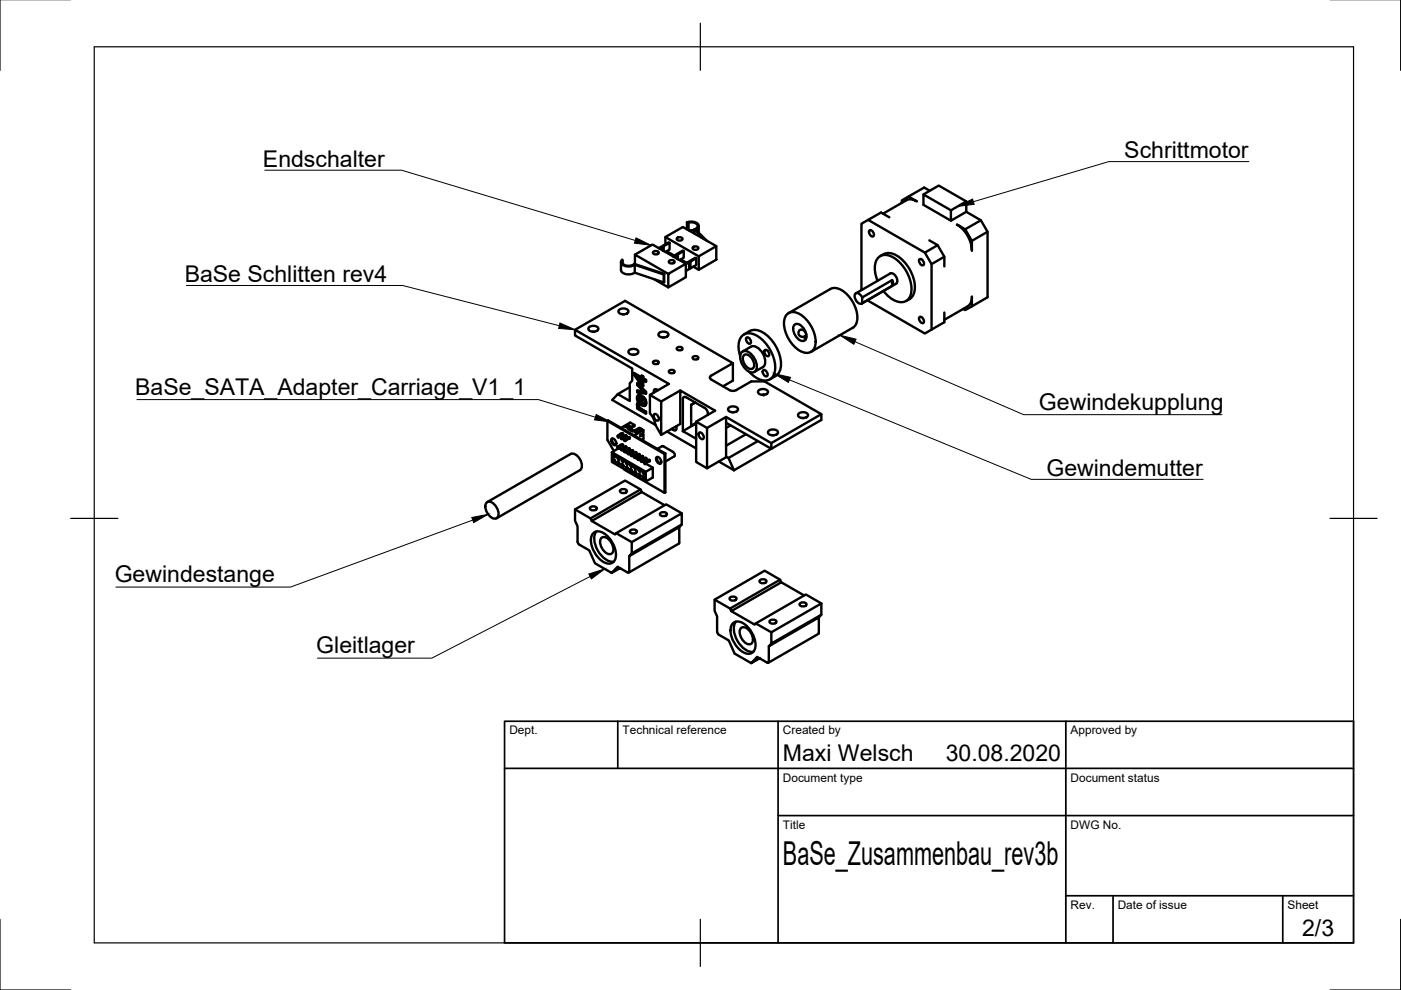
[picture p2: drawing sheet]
<svg xmlns="http://www.w3.org/2000/svg" width="297mm" height="210mm" viewBox="0 0 297 210" stroke-linecap="round" stroke-linejoin="round" font-family="sans-serif">
<!-- layer: Sichtbar -->
<g fill="none" stroke="#000" stroke-width=".51">
<path d="M131.7 55.6v1.6a1.94 1.94 0 0 0 2.6 .8l.3-.2M132 55.9l-.1-.8a.65 .65 0 0 0 .1 1 2.42 2.42 0 0 0 2.6 0M132 55.3l-.1 .3a1.72 1.72 0 0 0 2.6 .3M134.5 56l6.3 2.2M134.6 56.1v1.7l6.1 2.1 .1-1.7M134.6 56.1l6.2 2.1M134.6 56v-2l7.1 4.1M134.6 54l3.7-2.1 7.1 4M138.6 53.3a.68 .68 0 0 1 1.1 .4 .68 .68 0 0 1-.7 .3 .68 .68 0 0 1-.5-.5zM138.7 59.2l3 1.7M139.8 52.7l.7-.3v.7M140.5 52.4l-.2-.1-.6 .3"/>
<path d="M140.5 52.1l.2 .1M140.7 53.2v-1l1.3-.7v1.4l-.9 .5M140.7 58.2v1.7M141.1 51.8v-1.5l3.7-2.2 7.1 4.1M141.1 50.3l7 4M141.4 53.3l1.5 .9M141.7 58.1l3.7-2.2v2.9l-3.7 2.1zM142 51.5l-.2-.1-1.3 .7v1M142 55.2a.68 .68 0 0 1 1 .4 .68 .68 0 0 1-.6 .3 .68 .68 0 0 1-.6-.5zM142.9 54.5l.6-.4v.7M143.5 54.1l-.2-.1-.6 .3M143.5 54.5h.1"/>
<path d="M143.6 53.8l.1 .1M143.7 50.4a.68 .68 0 0 1 1 .3 .68 .68 0 0 1-.7 .3 .68 .68 0 0 1-.5-.4zM143.7 55v-1.1l1.3-.7v1.4l-.9 .6M144.4 55l1.2 .7M145 53.2l-.2-.1-1.2 .7v1.1M145.4 56l.7-.4v1.5l-.7 .4M145.6 47.1l.4 .1M145.6 47.1v1.5M145.7 47.1a2.14 2.14 0 0 1 2.4 .6 .78 .78 0 0 1-.6 1M146 47.2v1.6M146 47.2l.8-.1a.93 .93 0 0 1 1.1 1.1l-.7 .4M146.1 48.8l1.1 .1"/>
<path d="M146.1 55.6l-.2-.1-.6 .4M146.1 56l.1 .1M146.2 55.4l.2 .1M147 56.5l1.1 .7M147 52.3a.68 .68 0 0 1 1.1 .4 .68 .68 0 0 1-.7 .3 .68 .68 0 0 1-.5-.5zM147.2 49.5v-.9l2 2.1M147.5 48.7l2.4 2.4M147.6 54.8l-.2-.2-1.2 .8v1.4l.2 .1 1.2-.7v-1.4l-1.2 .7v1.4M148.1 54.3l3.8-2.1v2.8l-3.8 2.2zM148.1 47.9v1.5M184.1 46.6l-1.5 .8 .1 14.1M184.3 48.9a.76 .76 0 0 1 .9 .4 .76 .76 0 0 1-.2 .9l-.6-.5z"/>
<path d="M186.1 59.5a5.1 5.1 0 0 1-.1-4.6 2.51 2.51 0 0 1 3.6-.2 8 8 0 0 1 3.5 7.8 2.13 2.13 0 0 1-3.1 1.4 6.5 6.5 0 0 1-2.7-2.2M186.6 54.3a2.94 2.94 0 0 1 3.8 .1 8.1 8.1 0 0 1 3.5 7.6l-.6 1.1-.5 .3M188.6 46.1l-1.8-1-2.7 1.5 12 7M189.2 59.4a1.13 1.13 0 0 1 0 1.2M191.2 43v-.5l1.4-.8 1.8 1-1.1-.4h-.8l-5.3 3M194.9 55a.76 .76 0 0 1 .9 .4 .76 .76 0 0 1-.2 .9l-.6-.5zM195.8 41.2l3.2-1.9 5.9 3.4M197 51l1.8 1 1.4 2.4v2.1M197.1 40.4l-1.2-.6-3.3 1.9M198.8 52l-2.7 1.6 1.4 2.4M200.2 54.4l-2.7 1.6v13.9M201.6 44.6l3.3-1.9v2.2l-3.3 1.9z"/>
<path d="M201.6 44.6l-5.8-3.4v2.2l5.8 3.4M202.9 47.6l1.7 1 1.5 2.5v2l-.3-1.7-.8-1.6-.8-1.1zM204.6 48.6l3.4-1.9 1.4 2.4-3.3 2M204.9 44.9l3.1 1.8M209.4 49.1v13.9l-3.3 2M121.9 69.9l10.6-6.1 22.9 13.2v3.7l-2.1 1.2M124.8 69.5a1.32 1.32 0 0 1 2.1 .2 1.23 1.23 0 0 1-2.2 0zM125.6 70.3h.4M131.2 65.8a1.32 1.32 0 0 1 2 .2 1.23 1.23 0 0 1-2.1 0zM132 66.6h.3M133.3 74.4a1.32 1.32 0 0 1 2.1 .2 1.23 1.23 0 0 1-2.2 0zM134.1 75.2h.4"/>
<path d="M134.4 79.1l1.6 1 .1-.5 .3 .2v.4l.6 .4-.1 .4-.6-.4v1.3l.1-1.2M134.9 79.8l1.1 .6v1zM135 79.9l1 1.3M136 79.7l.4 .1M136.3 79.9l.1 .3M138.6 76.6a.68 .68 0 0 1 1.1 .3 .68 .68 0 0 1-.7 .3 .68 .68 0 0 1-.5-.5zM139.7 70.7a1.32 1.32 0 0 1 2 .2 1.23 1.23 0 0 1-2.1 0zM140.5 71.5h.3M142 78.5a.68 .68 0 0 1 1 .4 .68 .68 0 0 1-.6 .3 .68 .68 0 0 1-.6-.5zM143.7 73.7a.68 .68 0 0 1 1 .3 .68 .68 0 0 1-.7 .3 .68 .68 0 0 1-.5-.5zM147 75.6a.68 .68 0 0 1 1.1 .4 .68 .68 0 0 1-.7 .2 .68 .68 0 0 1-.5-.4zM150.8 79.6l-.3 .4 .3 .5 3.9 2.2a1.52 1.52 0 0 0 1.4 0l3.2-1.8h2.8l12 6.9v1.2l-18.5 10.7"/>
<path d="M155.4 77l-4.6 2.6M156.9 75.5a4.4 4.4 0 0 1 .4-4.2 2.66 2.66 0 0 1 3.5 .1 8.1 8.1 0 0 1 3.4 7.6 2.2 2.2 0 0 1-3.4 1.4l-1.3-.9-.7-.7M157.2 74.8a1.26 1.26 0 0 1 2 .2 3.3 3.3 0 0 1 1 3.6 1.26 1.26 0 0 1-2-.2 3.3 3.3 0 0 1-1-3.6zM157.4 74.5l1.8-1a2.21 2.21 0 0 1 2.5 1.4 2.21 2.21 0 0 1 0 2.9l-1.8 1.1M157.7 70.9a3.4 3.4 0 0 1 5 .3 8.1 8.1 0 0 1 2.8 7.1l-.6 1-.5 .4M157.7 75.3a1.47 1.47 0 0 1 2 1.1 1.3 1.3 0 0 1-.3 1.8 2.11 2.11 0 0 1-1.7-2.9zM158.2 71.6a.76 .76 0 0 1 .9 .4 .76 .76 0 0 1-.1 .9l-.7-.5zM161.8 78.5a.76 .76 0 0 1 .8 .4 .76 .76 0 0 1-.1 .9l-.6-.5zM162.1 74.3a.76 .76 0 0 1 .8 .3 .76 .76 0 0 1-.1 .9l-.6-.4zM164.4 79.7l-1.2 .7M166.8 66.7a2.42 2.42 0 0 1 3.4 .3 7.2 7.2 0 0 1 2.7 6.2 1.96 1.96 0 0 1-1.3 1.6 1.96 1.96 0 0 1-2-.4 7.2 7.2 0 0 1-3.3-6.6zM167.2 66.4l8.8-5.1a3.2 3.2 0 0 1 3.7 1.2 6.4 6.4 0 0 1 1.8 6.1l-.7 .9-8.9 5.1"/>
<path d="M168.4 68.9a1.63 1.63 0 0 1 2.2 1 1.63 1.63 0 0 1-.2 2.4 2.49 2.49 0 0 1-2-3.4zM169.5 70.1l.5-.2 .5 .2 .4 .7-.1 .4-.7 .2-.6-.2-.2-.5zM171 71.4l-.4 .3 .2 .3M182.8 63.1l6.3-3.7v1.2l-6.3 3.7zM182.8 63.1l-.2-.4a.75 .75 0 0 0-.6-.6 .75 .75 0 0 0-.8 .4 1.65 1.65 0 0 0 1.4 1.9l.2-.1M184 63.6l12.1 7.1 4.1-2.4v-2M190 60.1l-7.3 4.3M190 60.1a1.45 1.45 0 0 0-1.3-2.1l-7.2 4.2M192.8 63.4l-.7 .4M194.9 67.3a.76 .76 0 0 1 .9 .3 .76 .76 0 0 1-.2 .9l-.6-.4zM204.2 65.5l.4 .3 1.5-.8v-2.1l-.3 1.2-.5 .7-5.1 3M121 96.2a2.04 2.04 0 0 1 2.2 1.8 1.42 1.42 0 0 1-.2 1.7l-17.7 10.2"/>
<path d="M121 96.3l-17.7 10.2M128.8 89.3l.1-.2 12.2 7.1M129.7 93a.92 .92 0 0 1 .8 1.4 .92 .92 0 0 1-.8-1.4zM129.7 95.9v2.1l7.2 4.1M129.8 93a1.02 1.02 0 0 0 .8 1.3M130 97.5l.3 .1v.3M130 96.4h.1M130.1 96.4l.2 .1v.4l-.3-.2zM130.1 97.4l.2 .2v.3l-.3-.2zM130.1 96.4l.2 .1v.4M130.2 95.6l-1.4-2.3v-4l12.1 7M131 96.9l.2 .2v.3l-.2-.2z"/>
<path d="M131 98l.2 .1v.3l-.2-.1zM131 96.9l.2 .2v.3M131 98l.2 .1v.3M131 92.4l.1 .1M131 92.4v.2M131 94.8v.2M131 92.6h.1M131 94.8l.1 .1M131 94.9h.1M131 95h.1M131.1 92.5l-.1 .1 .1 .1M131.1 94.9h-.1l.1 .2"/>
<path d="M131.1 95.1l-1.4 .8 7.2 4.1M131.2 95l.5 .3M131.6 91.9l.2 .1M131.6 94.3l.1 .1M131.7 90.7l1.9-1.1 .9 .5-1.4 .8 1.1 .6 1.3-.8 .4 .2M131.7 92.8v.2M131.7 95.3v.1M131.7 95.4l.1 .1M131.8 91.9l.2 .1M131.8 94.3l.2 .1M131.8 97.4v.1M131.9 97.4l.2 .2v.3l-.3-.2z"/>
<path d="M131.9 98.5l.2 .1v.3l-.3-.1zM131.9 97.4l.2 .2v.3M131.9 98.5l.2 .1v.3M131.9 94.2l.2 .1v.2M131.9 91.9l.2 .1v.2M131.9 94.2l-.9 .6M132 91.9h-.4l-.6 .5M132 95.4l.4 .3M132.1 94.3l-.4 .1-.6 .5M132.1 92l-1 .5M132.1 92.2l-1 .5v-.2M132.1 94.5l-.4 .1-.6 .5v-.2"/>
<path d="M132.4 99.5l8.5 5 .2-.1v-8.2l-.2 .1v8.2M132.4 95.6v.2M132.4 93.2v.2M132.4 93.2l.2 .1M132.4 95.8l.2 .1M132.5 90.4l.7-.3 .3 .2-.6 .3zM132.6 93.3l-.2 .1 .2 .1M132.6 94.7h.2v.3M132.6 92.3l.2 .1v.2M132.7 92.3l-1 .5 .2 .1-.2 .1 .2 .1M132.7 94.6l-1 .6 .1 .1 1-.6M132.7 95.8l.4 .3"/>
<path d="M132.7 98l.3 .1v.3M132.7 99l.3 .2v.3M132.8 98l.2 .1v.3l-.2-.1zM132.8 99l.2 .2v.3l-.2-.2zM132.8 92.4l-.9 .5v.2l.9-.5M132.8 94.9l-1 .6-.1-.3M133 92.7l.2 .2M133.1 96.2l.2 .1M133.2 90.1l.1 .3M133.2 90.3l-.4 .3M133.2 92.7l.2 .2M133.3 92.7l.2 .1v.2"/>
<path d="M133.3 95.1h.2v.3M133.3 92.7h-.3l-.6 .5M133.3 95l-.9 .6 .2 .1 .9-.6M133.4 96.3l.4 .2M133.5 92.8l-.3 .1-.6 .4M133.5 95.3l-.9 .6v-.2l-.2 .1M133.5 82.1l-2.5 1.5M133.5 93l-.3 .1-.6 .4v-.2M133.5 91.1l.5-.2v.2l-.3 .1M133.7 98.5l.2 .1v.3l-.3-.1zM133.7 99.5l.2 .2v.3l-.3-.2zM133.7 98.5l.2 .1v.3"/>
<path d="M133.7 99.5l.2 .2v.3M133.8 96.4v.2M133.8 96.6h.1M133.8 90.8h.1M133.8 91.2v.1M134 95.5h.2v.3M134.1 95.4l-1 .6 .2 .1 .9-.5M134.1 96.7l.4 .2M134.2 95.8l-.9 .5-.2-.3M134.5 90.1v.3l-1.1 .6 .4-.2 .2 .1M134.5 96.8v.2M134.5 97h.1"/>
<path d="M134.5 97l.2 .1M134.6 99l.2 .2v.3l-.2-.2zM134.6 99l.2 .2v.3M134.6 91.2l-.5 .2M134.7 95.9l.2 .1v.2M134.8 95.8l-1 .6 .2 .3M134.8 97.1l.4 .2M134.9 96l-.9 .5v.2l.9-.5M135.1 82.8l1.4 .3-1.4-1.5v-.4l1.9 1.9v.3l-1.9-.2v-.4l1.4 .2M135.1 86.3l.3 .2-.2-.3a.56 .56 0 0 1 0-.7l.3 .3-.1 .2 .2 .4 1.4 .9v.3l-1.9-1v-.3h.1M135.1 81.3l1.9 1.8M135.1 85.5l.4 .3"/>
<path d="M135.2 97.2v.2M135.2 91.3l.2 .3M135.2 91.5l-.4 .3M135.3 91.2l.6-.3 .2 .1-.7 .4M135.3 83.8l.8 .1M135.3 91.6l-.4 .2M135.3 84.5l.1 .5 .4 .3M135.4 86l.1 .2M135.4 96.3l.2 .1v.2M135.4 91.3l-.1-.1-.7 .4 .4 .2 1.1-.8 .3 .2-1.9 1.1M135.4 85.8v.2M135.4 86.3l.3 .2"/>
<path d="M135.5 99.5l.2 .2v.3l-.3-.2zM135.5 99.5l.2 .2v.3M135.5 96.3l-1 .5 .2 .1 .9-.5M135.5 84.2h.3v1.2l-.4-.4M135.5 84.2l-.2 .3 .2 .5M135.5 84.2l-.1 .3M135.5 97.5l.4 .2M135.6 86.5l.4 .2M135.7 96.6l-1 .5v-.2l-.2 .1M135.7 92.3l.5-.3 .2 .2v.8l-.3 .3M135.9 92.1l-.2 .3 .2 .1M135.9 97.8h.1"/>
<path d="M136 97.8l.1 .1M136 86.8l1 .5M136 84h.1M136 80l-1.6-.9v.3l1.6 2.3 .3 .2M136.1 84v1.5M136.1 96.7l.2 .1v.2M136.2 96.7l-1 .5 .2 .3M136.2 97.9l.4 .2M136.3 80.3l.7 .3M136.3 96.8l-.9 .5v.2l1-.5M136.4 84.2l.5 .5M136.4 91.2v.6l-.6 .4"/>
<path d="M136.4 92.2l-.6 .3M136.6 85.6l-.5-.1v-1.5l-.4-.3-.4 .1-.2 .2-.1 .6 .4 .8 .6 .5 .7 .2M136.6 98.2h.1M136.8 98.1l-.2-.1 .1 .3M136.8 98.1l-.1 .1 .1 .1M136.8 84.8l.2 .6M136.8 97.1l.3 .1-.1 .2M136.9 97.1l-1 .5 .2 .1 .9-.5M136.9 98.3l1.5 .9M136.9 80.6v.4M136.9 83.1v.4M136.9 87.3v.4"/>
<path d="M136.9 85.5l-.2 .6 .3-.3v-.6l-.6-1-.1 .3 .4 .5v.5l-.2 .2-.4-.1M137.1 97.4l-1 .5-.2-.3M137.2 97.6l.2 .1M137.4 97.6h.4M137.5 97.5l.3 .1-.1 .2M137.6 97.5l-.4 .1-.6 .4M137.6 97.7l-.8 .4M137.8 97.8l-1 .5v-.2M137.8 87.6v-3.9l4-2.3-19.9-11.5v1.2l12.1 7v2.6l-.5 .6v3.7l-2.5-1.4-1.2 1.2 9.2 5.3M137.8 83.7l2.4 1.4M137.8 87.6l.6 .9 .5 1.5M138.7 87.8a.92 .92 0 0 1 .8 1.4 .92 .92 0 0 1-.8-1.4z"/>
<path d="M138.9 90l1.3 2.2M139.3 96.9a.92 .92 0 0 1 .7 1.4 .92 .92 0 0 1-.7-1.4zM139.3 96.9a1.02 1.02 0 0 0 .8 1.3M139.4 95.2l1.1-.6 2.2 1.2 .3 .3 .1 .4-.1 .3-1.9 1M139.5 82.7l-.7-.1-.2 .6M140.2 98.1l-.2 .1M141.4 91.5l6.2 3.6M143.4 90.4a.56 .56 0 0 1-.2 .8 .56 .56 0 0 1-.8-.3M144.2 82.8l-4 2.3v7.1l4-2.3v-7.1l7.4 4.3-4 2.3v8.6l2.3 1.3 4-2.3v-8.6l-4 2.3v8.6M144.8 91.4l2.8 1.6M147.4 85.3l-.9 .5v4.5l1.1-.6-1.1 .6M147.4 85.4l-.9 .5"/>
<path d="M147.6 89.4l2.3 1.3M147.6 89.8l-2.8 1.6M148.3 91.7a.92 .92 0 0 1 .8 1.4 .92 .92 0 0 1-.8-1.4zM149.4 86.5l-3.9-2.3h-.5l-.2 .4v6.8M149.4 86.5a1.57 1.57 0 0 1 .7 1.2M150.1 87.7v.3M152.4 97.8l3.2 1.9M153.9 96.8l.6 .3 1.1 2.6M153.9 88.4l9.6 5.6v1.2l-9.6-5.6M154.4 86.6a1.32 1.32 0 0 1 2.1 .2 1.23 1.23 0 0 1-2.2 0zM154.9 90.2l-1 .5M155.2 87.4h.4"/>
<path d="M158.2 92.1l-4.3 2.4M160.7 93.5l-6.2 3.6M160.8 82.9a1.32 1.32 0 0 1 2 .2 1.23 1.23 0 0 1-2.1 0zM161.6 83.7h.3M162.9 91.4a1.32 1.32 0 0 1 2.1 .3 1.23 1.23 0 0 1-2.2 0zM163.7 92.3h.4M169.3 87.8a1.32 1.32 0 0 1 2 .2 1.23 1.23 0 0 1-2.1 0zM170.1 88.6h.3M174.1 87.8l-10.6 6.2M103.2 106.6a1.61 1.61 0 0 1 2.1 1 1.61 1.61 0 0 1-.2 2.3 2.45 2.45 0 0 1-1.9-3.3zM125.3 107.5l.5-.1a.58 .58 0 0 1 .7 .5l-.7 .3a.58 .58 0 0 1-.7-.5zM125.9 113a2.38 2.38 0 0 1 3.1 .9 4.9 4.9 0 0 1 1.3 4.9 1.82 1.82 0 0 1-2.9 0 5.6 5.6 0 0 1-2-4.9z"/>
<path d="M126.4 112.7a4.2 4.2 0 0 0 .8 4.7 3.4 3.4 0 0 0 2.9 1.7M127.5 114.1a1.63 1.63 0 0 1 2.1 1 1.63 1.63 0 0 1-.1 2.4 2.49 2.49 0 0 1-2-3.4zM131.6 103.8l.6-.1a.58 .58 0 0 1 .7 .5l-.7 .4a.58 .58 0 0 1-.8-.6zM133.4 117.9v3.4l-.3 .1-2.2-1.2-1.2 1.3 1.8-1M133.8 112.4l.5-.1a.58 .58 0 0 1 .7 .5l-.7 .3a.58 .58 0 0 1-.7-.5zM134.6 100l.2 .2v.3l-.2-.2zM134.6 100l.2 .2v.3M135.5 100.5l.2 .2v.3l-.3-.1zM135.5 100.5l.2 .2v.3M135.8 103.8l-3.3-1.9-10.6 6.1v2.4l.5 1.2 .1 3.5 .3 .3 2.1 1.3 1.3 2.7 3.5 2.1M136.1 104.3l-.3-.5-10.6 6.1-3.3-1.9M136.3 100l.3 .2v.3l-.3-.2z"/>
<path d="M136.3 101.1l.3 .1v.3l-.3-.1zM136.4 100l.2 .2v.3M136.4 101.1l.2 .1v.3M136.9 100l1.5-.8v2l-1.5 .9zM140.1 108.7l.6-.1a.58 .58 0 0 1 .7 .5l-.7 .3a.58 .58 0 0 1-.8-.5zM140.9 107.1l-4.8-2.8-10.6 6.2-.3-.6M144 115.1v-3.3l-10.6 6.1 .5-.6M144 111.8l.5-.6-10.6 6.1v-2.4M144 115l-.1 .3-10.6 6.1M144.5 111.2v-2.4l-10.6 6.1-3.3-1.9M144.5 108.8l-3.3-1.9-10.6 6.1-.2 .3-4.9-2.8M152.1 134l.3 .6 2.1 1.2 1.2 2.8 3.6 2"/>
<path d="M154.9 126.6l.5-.1a.58 .58 0 0 1 .7 .5l-.7 .4a.58 .58 0 0 1-.7-.6zM155.5 132.1a2.38 2.38 0 0 1 3.1 .9 4.9 4.9 0 0 1 1.3 4.9 1.82 1.82 0 0 1-2.9 0 5.6 5.6 0 0 1-2.1-4.9zM156 131.8a4.2 4.2 0 0 0 .8 4.7 3.4 3.4 0 0 0 2.9 1.7M157.1 133.2a1.63 1.63 0 0 1 2.1 1 1.63 1.63 0 0 1-.1 2.4 2.49 2.49 0 0 1-2-3.4zM161.1 139.6l-1.8 1 1.2-1.3 2.1 1.2M161.2 122.9l.6-.1a.58 .58 0 0 1 .7 .5l-.7 .4a.58 .58 0 0 1-.8-.6zM163 137v3.3l-.2 .2h-.1M163.4 131.5l.5-.1a.58 .58 0 0 1 .7 .5l-.7 .3a.58 .58 0 0 1-.7-.5zM163.5 136.5l-.5 .5 10.6-6.1-.1 3.5-10.6 6.1M165.4 122.9l-3.3-1.9-10.6 6.1v2.4l.5 1.2v3.3M165.7 123.5l-.3-.6-10.6 6.1-3.3-1.9M169.7 127.8l.6-.1a.58 .58 0 0 1 .7 .6l-.7 .3a.58 .58 0 0 1-.8-.6z"/>
<path d="M170.5 126.3l-4.8-2.8-10.7 6.1-.2-.6M173.6 130.9l.5-.6-10.6 6.2v-2.4M174.1 127.9l-3.2-1.9-10.9 6.4-5-2.8M174.1 130.3v-2.4l-10.6 6.2-3.3-1.9"/>
</g>
<g fill="#000" stroke="#000" stroke-width=".21">
<circle cx="130.3" cy="96.9" r=".24"/>
<circle cx="130.3" cy="97.9" r=".24"/>
<circle cx="131" cy="98" r=".24"/>
<circle cx="131" cy="96.9" r=".24"/>
<circle cx="131" cy="94.8" r=".24"/>
<circle cx="131.1" cy="92.5" r=".24"/>
<circle cx="131.1" cy="94.9" r=".24"/>
<circle cx="131.1" cy="95.1" r=".24"/>
<circle cx="131.1" cy="92.7" r=".24"/>
<circle cx="131.2" cy="97.4" r=".24"/>
<circle cx="131.2" cy="98.4" r=".24"/>
<circle cx="131.8" cy="98.5" r=".24"/>
<circle cx="132.1" cy="97.9" r=".24"/>
<circle cx="132.1" cy="98.9" r=".24"/>
<circle cx="132.4" cy="93.2" r=".24"/>
<circle cx="132.6" cy="93.3" r=".24"/>
<circle cx="133" cy="99.5" r=".24"/>
<circle cx="133" cy="98.4" r=".24"/>
<circle cx="133.6" cy="99.5" r=".24"/>
<circle cx="133.6" cy="98.5" r=".24"/>
<circle cx="133.9" cy="100" r=".24"/>
<circle cx="133.9" cy="98.9" r=".24"/>
<circle cx="134.5" cy="99" r=".24"/>
<circle cx="134.8" cy="99.5" r=".24"/>
<circle cx="135.4" cy="99.5" r=".24"/>
<circle cx="136.6" cy="98" r=".24"/>
<circle cx="136.8" cy="98.3" r=".24"/>
<circle cx="136.8" cy="98.1" r=".24"/>
<circle cx="161.9" cy="83.7" r=".24"/>
<circle cx="134.5" cy="100" r=".24"/>
<circle cx="134.8" cy="100.5" r=".24"/>
<circle cx="135.4" cy="100.6" r=".24"/>
<circle cx="136.3" cy="100" r=".24"/>
<circle cx="136.3" cy="101.1" r=".24"/>
<circle cx="136.6" cy="100.5" r=".24"/>
<circle cx="136.6" cy="101.6" r=".24"/>
</g>
<!-- layer: Border -->
<path d="M0 -.1v15M297 -.1v15M20 9.9h267v190h-267zM148.5 4.9v10M15 109.9h10M282 109.9h10M0 194.9v15h15M148.5 194.9v10M297 194.9v15h-15" fill="none" stroke="#000" stroke-width=".25"/>
<!-- layer: TitleBlock -->
<path d="M107 152.9h180v47h-180zM131 152.9v10M165 152.9v47M226 152.9v47M107 162.9h180M165 172.9h122M226 189.9h61M236 189.9v10M272 189.9v10" fill="none" stroke="#000" stroke-width=".36"/>
<!-- layer: Annotations -->
<path d="M134.9 50.4l3.1 1.6-3.5-.4zM203 43.8l3.2-1.6 .3 1.1zM118.7 68.5l3.3 1.4-3.6-.3zM178.1 71.1l3.4 .8-.5 1.1zM126.4 87.9l3.2 1.6-3.6-.5zM164.1 79.2l3.5 .8-.4 1.1zM100 109.7l3.5-.7-3.1 1.8zM124.8 121.7l3.4-1.1-2.8 2.1z" fill="#000" stroke="#000" stroke-width=".21"/>
<path d="M56.1 36.1h29l49.6 14.9M264.8 34.3h-29.7l-28.7 8.5M39.5 60.5h45.9l33.2 8.6M181.3 72.4l35.7 15.5h42.1M29 84.7h85.2l12 3.8M167.4 80.5l51.2 21.1h36.5M100.2 110.3l-38.6 14.2h-37M125.1 122.2l-33.6 17.3h-24.2" fill="none" stroke="#000" stroke-width=".21"/>
<text font-size="7" x="166" y="183.4">BaSe_Zusammenbau_rev3b</text>
<g font-size="4.9">
<text x="55.8" y="35.4">Endschalter</text>
<text x="238.4" y="33.6">Schrittmotor</text>
<text x="39.2" y="59.8">BaSe Schlitten rev4</text>
<text x="28.7" y="83.7">BaSe_SATA_Adapter_Carriage_V1_1</text>
<text x="220.3" y="86.9">Gewindekupplung</text>
<text x="221.9" y="100.9">Gewindemutter</text>
<text x="24.3" y="123.4">Gewindestange</text>
<text x="67.1" y="138.5">Gleitlager</text>
<text x="166" y="161.4">Maxi Welsch</text>
<text x="200.5" y="161.4">30.08.2020</text>
<text x="276.1" y="198.6">2/3</text>
</g>
<g font-size="2.5">
<text x="108" y="155.7">Dept.</text>
<text x="132" y="155.7">Technical reference</text>
<text x="166" y="155.7">Created by</text>
<text x="227" y="155.7">Approved by</text>
<text x="166" y="165.7">Document type</text>
<text x="227" y="165.7">Document status</text>
<text x="166" y="175.7">Title</text>
<text x="227" y="175.7">DWG No.</text>
<text x="227" y="192.7">Rev.</text>
<text x="237" y="192.7">Date of issue</text>
<text x="273" y="192.7">Sheet</text>
</g>
</svg>
